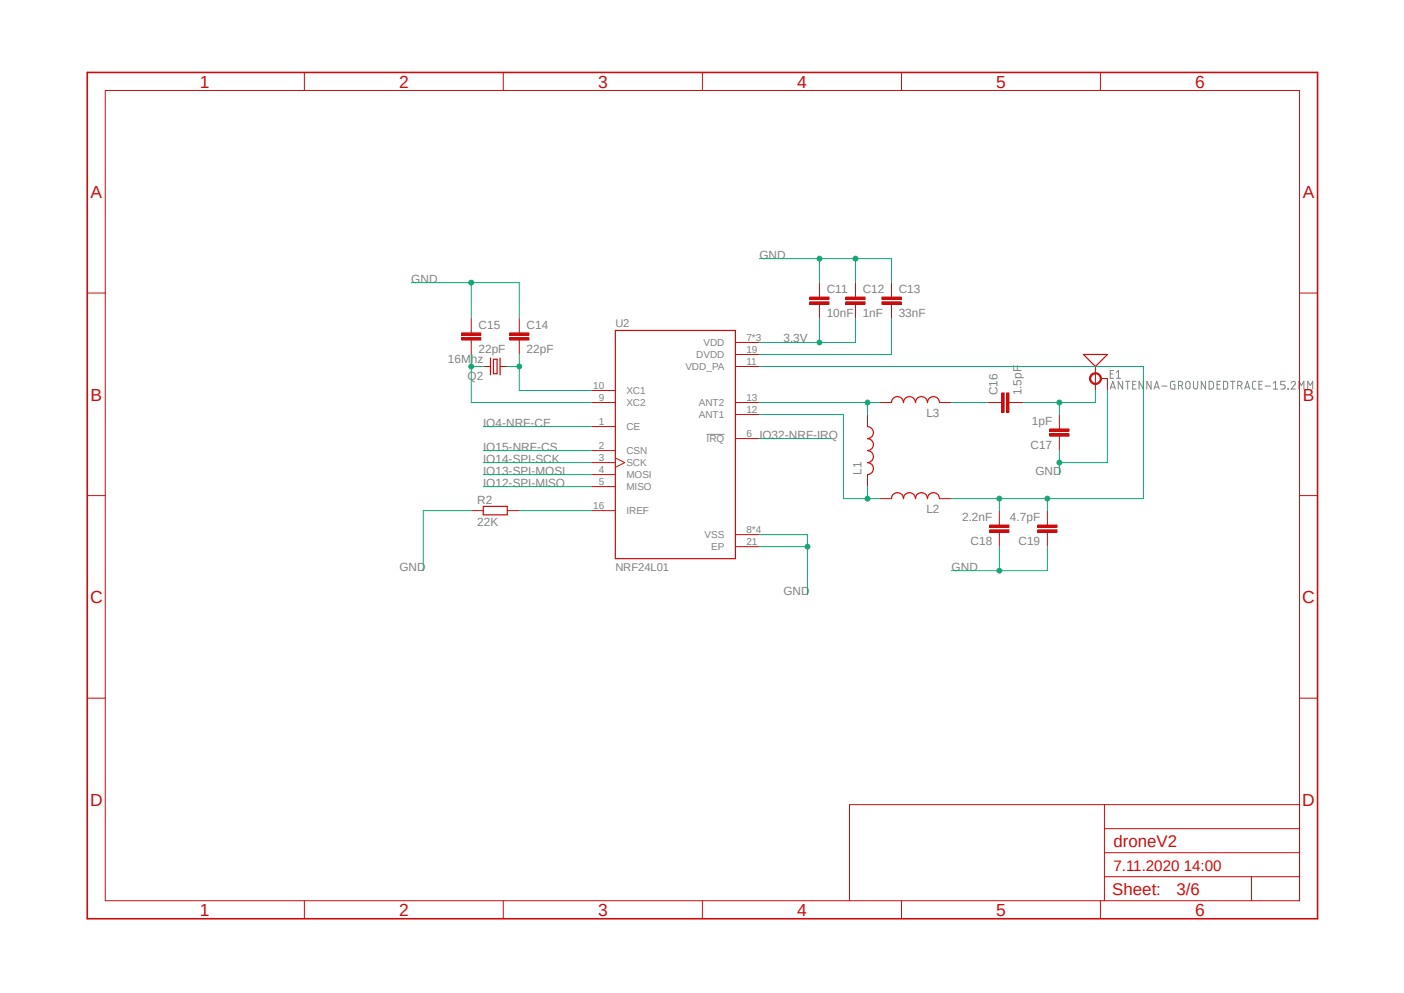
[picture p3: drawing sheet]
<svg xmlns="http://www.w3.org/2000/svg" width="297mm" height="210mm" viewBox="0 0 297 210" stroke-linecap="round" stroke-linejoin="round" font-family="sans-serif">
<path d="M17.9 15l261.2 179.9M279.1 15l-261.2 179.9" fill="none" stroke="#fff" stroke-width=".21"/>
<g fill="none" stroke="#808080" stroke-width=".21">
<path d="M234.9 79.1h.5M235.6 78.4h-.7v1.6h.7M236.2 78.7l.4-.3v1.6M149.5 91.9h3.7M234.9 82.3l.5-1.7 .6 1.7M235 81.9h.8M236.2 80h.9M237.5 80.6v1.7l-.9-1.7v1.7M238.1 80.6h.9M238.5 80.6v1.7M239.6 81.4h.6M240.3 80.6h-.7v1.7h.7"/>
<path d="M241.9 80.6v1.7l-.9-1.7v1.7M243.5 80.6v1.7l-.9-1.7v1.7M244.1 82.3l.6-1.7 .5 1.7M244.3 81.9h.8M245.8 81.7h1.1M248.5 80.6l-.7 .1-.2 .3v1.1l.4 .2h.5v-.9h-.3M249.3 81.5h.4a.45 .45 0 0 0 .4-.2 .45 .45 0 0 0 0-.4l-.8-.3v1.7M249.9 81.5l.3 .8M250.9 80.9a.46 .46 0 0 1 .5-.2 .46 .46 0 0 1 .4 .4v.7a.47 .47 0 0 1-.5 .5 .47 .47 0 0 1-.5-.5zM252.5 80.6v1.2a.45 .45 0 0 0 .3 .5 .45 .45 0 0 0 .5-.3l.1-1.4M255 80.6v1.7l-.9-1.7v1.7M255.8 80.6l.7 .1 .2 .4v.7l-.5 .5h-.4z"/>
<path d="M257.5 81.4h.5M258.2 80.6h-.7v1.7h.7M258.8 80.6l.7 .1a1.26 1.26 0 0 1 .2 1.3l-.5 .3h-.4zM260.3 80.6h.9M260.8 80.6v1.7M261.8 81.5h.5a.44 .44 0 0 0 .4-.6l-.4-.3h-.5v1.7M262.4 81.5l.4 .8M263.3 82.3l.6-1.7 .5 1.7M263.4 81.9h.8M265.7 80.6l-.6 .1-.1 .3v1.1l.3 .2h.4M266.3 81.4h.6M267 80.6h-.7v1.7h.7"/>
<path d="M267.6 81.7h1.1M269.4 82.3h.9M269.4 81l.4-.4v1.7M271.9 80.6h-1v.8h.6a.47 .47 0 0 1 .4 .4 .47 .47 0 0 1-.4 .5h-.6M272.5 82.2v.1zM273.1 81a.45 .45 0 0 1 .7-.4 .45 .45 0 0 1 .1 .8l-.8 .9h.9M274.8 82.3v-1.7l.5 .9 .5-.9v1.7M276.6 82.3v-1.7l.6 .9 .5-.9v1.7"/>
</g>
<g fill="none" stroke="#c90d0c" stroke-width=".21">
<path d="M22.3 19.1h252.6v171.4h-252.6zM64.4 15.3v3.8M106.5 15.3v3.8M148.6 15.3v3.8M190.7 15.3v3.8M232.8 15.3v3.8M18.5 62h3.8M155.6 72.4h5.1M155.6 75h5.1M155.6 77.5h5.1M173.4 62.3v.5M173.4 64.3v.6"/>
<path d="M274.9 62h3.8M125.1 90.2h5.1M125.1 97.8h5.1M125.1 85.1h5.1M125.1 82.6h5.1M125.1 95.3h5.1M130.2 96.9l2 .9-2 1M155.6 92.8h5.1M155.6 85.1h5.1M155.6 87.7h5.1M18.5 104.8h3.8M125.1 100.4h5.1"/>
<path d="M125.1 102.9h5.1M125.1 108h5.1M155.6 113.1h5.1M155.6 115.6h5.1M274.9 104.8h3.8M18.5 147.7h3.8M274.9 147.7h3.8M233.6 170.2v20.3M233.6 175.3h41.3M274.9 170.2h-95.2v20.3M64.4 190.5v3.8M106.5 190.5v3.8"/>
<path d="M148.6 190.5v3.8M190.7 190.5v3.8M232.8 190.5v3.8M233.6 185.4h41.3M233.6 180.3h41.3M264.8 185.4v5.1"/>
</g>
<path d="M18.5 15.3h260.2v179h-260.2z" fill="none" stroke="#c90d0c" stroke-width=".34"/>
<path d="M130.2 69.9h25.4v48.3h-25.4z" fill="none" stroke="#c90d0c" stroke-width=".25"/>
<path d="M171.3 63.8h4.1v.5h-4.1z" fill-rule="evenodd" fill="#c90d0c"/>
<path d="M171.3 63.8h4.1v.5h-4.1z" fill="none" stroke="#c90d0c" stroke-width=".21"/>
<path d="M171.3 62.8h4.1v.5h-4.1z" fill-rule="evenodd" fill="#c90d0c"/>
<path d="M173.4 59.8v2.5M171.3 62.8h4.1v.5h-4.1zM173.4 64.9v2.5M181 62.3v.5M181 64.3v.6" fill="none" stroke="#c90d0c" stroke-width=".21"/>
<path d="M178.9 63.8h4.1v.5h-4.1z" fill-rule="evenodd" fill="#c90d0c"/>
<path d="M178.9 63.8h4.1v.5h-4.1z" fill="none" stroke="#c90d0c" stroke-width=".21"/>
<path d="M178.9 62.8h4.1v.5h-4.1z" fill-rule="evenodd" fill="#c90d0c"/>
<path d="M181 59.8v2.5M178.9 62.8h4.1v.5h-4.1zM181 64.9v2.5M188.6 62.3v.5M188.6 64.3v.6" fill="none" stroke="#c90d0c" stroke-width=".21"/>
<path d="M186.6 63.8h4v.5h-4z" fill-rule="evenodd" fill="#c90d0c"/>
<path d="M186.6 63.8h4v.5h-4z" fill="none" stroke="#c90d0c" stroke-width=".21"/>
<path d="M186.6 62.8h4v.5h-4z" fill-rule="evenodd" fill="#c90d0c"/>
<path d="M188.6 59.8v2.5M102.2 77.5h1.6M105.8 77.5h1.5M109.9 69.9v.5M109.9 71.9v.5M186.6 62.8h4v.5h-4zM188.6 64.9v2.5M99.7 108h2.5M107.3 108h2.6" fill="none" stroke="#c90d0c" stroke-width=".21"/>
<path d="M103.8 75.7v3.6M104.4 76h.8v3h-.8zM105.8 75.7v3.6M102.2 107.1h5.1v1.8h-5.1z" fill="none" stroke="#c90d0c" stroke-width=".25"/>
<path d="M107.8 71.4h4.1v.5h-4.1z" fill-rule="evenodd" fill="#c90d0c"/>
<path d="M107.8 71.4h4.1v.5h-4.1z" fill="none" stroke="#c90d0c" stroke-width=".21"/>
<path d="M107.8 70.4h4.1v.5h-4.1z" fill-rule="evenodd" fill="#c90d0c"/>
<path d="M99.7 69.9v.5M99.7 71.9v.5M107.8 70.4h4.1v.5h-4.1zM109.9 67.4v2.5M109.9 72.4v2.6" fill="none" stroke="#c90d0c" stroke-width=".21"/>
<path d="M97.7 71.4h4v.5h-4z" fill-rule="evenodd" fill="#c90d0c"/>
<path d="M97.7 71.4h4v.5h-4z" fill="none" stroke="#c90d0c" stroke-width=".21"/>
<path d="M97.7 70.4h4v.5h-4z" fill-rule="evenodd" fill="#c90d0c"/>
<path d="M97.7 70.4h4v.5h-4zM99.7 67.4v2.5M99.7 72.4v2.6M211.4 85.1h.5M213.4 85.1h.6" fill="none" stroke="#c90d0c" stroke-width=".21"/>
<path d="M212.9 83.1h.5v4.1h-.5z" fill-rule="evenodd" fill="#c90d0c"/>
<path d="M212.9 83.1h.5v4.1h-.5z" fill="none" stroke="#c90d0c" stroke-width=".21"/>
<path d="M211.9 83.1h.5v4.1h-.5z" fill-rule="evenodd" fill="#c90d0c"/>
<path d="M208.9 85.1h2.5M211.9 83.1h.5v4.1h-.5zM214 85.1h2.5M224.1 90.2v.5M224.1 92.2v.6" fill="none" stroke="#c90d0c" stroke-width=".21"/>
<path d="M222.1 90.7h4v.5h-4z" fill-rule="evenodd" fill="#c90d0c"/>
<path d="M222.1 90.7h4v.5h-4z" fill="none" stroke="#c90d0c" stroke-width=".21"/>
<path d="M222.1 91.7h4v.5h-4z" fill-rule="evenodd" fill="#c90d0c"/>
<path d="M222.1 91.7h4v.5h-4zM224.1 87.7v2.5M224.1 92.8v2.5M211.4 110.5v.5M211.4 112.6v.5" fill="none" stroke="#c90d0c" stroke-width=".21"/>
<path d="M209.4 111h4v.5h-4z" fill-rule="evenodd" fill="#c90d0c"/>
<path d="M209.4 111h4v.5h-4z" fill="none" stroke="#c90d0c" stroke-width=".21"/>
<path d="M209.4 112.1h4v.5h-4z" fill-rule="evenodd" fill="#c90d0c"/>
<path d="M209.4 112.1h4v.5h-4zM211.4 108v2.5M211.4 113.1v2.5M221.6 110.5v.5M221.6 112.6v.5" fill="none" stroke="#c90d0c" stroke-width=".21"/>
<path d="M219.5 111h4.1v.5h-4.1z" fill-rule="evenodd" fill="#c90d0c"/>
<path d="M219.5 111h4.1v.5h-4.1z" fill="none" stroke="#c90d0c" stroke-width=".21"/>
<path d="M219.5 112.1h4.1v.5h-4.1z" fill-rule="evenodd" fill="#c90d0c"/>
<path d="M231.7 77.5v2.6M183.5 87.7v2.5M186.1 85.1h2.5M198.8 85.1h2.5M233 80.1h1.3M183.5 100.4v2.5M186.1 105.5h2.5M198.8 105.5h2.5M219.5 112.1h4.1v.5h-4.1zM221.6 108v2.5M221.6 113.1v2.5" fill="none" stroke="#c90d0c" stroke-width=".21"/>
<path d="M229.2 75h5.1l-2.6 2.5zM183.5 90.2a1.27 1.27 0 0 1 1.3 1.3 1.27 1.27 0 0 1-1.3 1.3 1.27 1.27 0 0 1 1.3 1.2 1.27 1.27 0 0 1-1.3 1.3 1.27 1.27 0 0 1 1.3 1.3 1.27 1.27 0 0 1-1.3 1.2 1.27 1.27 0 0 1 1.3 1.3 1.27 1.27 0 0 1-1.3 1.3M188.6 85.1a1.27 1.27 0 0 1 1.3-1.2 1.27 1.27 0 0 1 1.2 1.2 1.27 1.27 0 0 1 1.3-1.2 1.27 1.27 0 0 1 1.3 1.2 1.27 1.27 0 0 1 1.2-1.2 1.27 1.27 0 0 1 1.3 1.2 1.27 1.27 0 0 1 1.3-1.2 1.27 1.27 0 0 1 1.3 1.2M188.6 105.5a1.27 1.27 0 0 1 1.3-1.3 1.27 1.27 0 0 1 1.2 1.3 1.27 1.27 0 0 1 1.3-1.3 1.27 1.27 0 0 1 1.3 1.3 1.27 1.27 0 0 1 1.2-1.3 1.27 1.27 0 0 1 1.3 1.3 1.27 1.27 0 0 1 1.3-1.3 1.27 1.27 0 0 1 1.3 1.3" fill="none" stroke="#c90d0c" stroke-width=".25"/>
<path d="M230.8 79.2a1.28 1.28 0 0 1 2 .2 1.28 1.28 0 0 1-.7 1.9 1.28 1.28 0 0 1-1.6-1.2h.2a1.02 1.02 0 0 1 1.4-1 1.02 1.02 0 0 1 .4 1.6 1.02 1.02 0 0 1-1.7-.3l-.1-.3h-.2z" fill-rule="evenodd" fill="#c90d0c"/>
<path d="M230.8 79.2a1.28 1.28 0 0 1 2 .2 1.28 1.28 0 0 1-.7 1.9 1.28 1.28 0 0 1-1.6-1.2h.2a1.02 1.02 0 0 1 1.4-1 1.02 1.02 0 0 1 .4 1.6 1.02 1.02 0 0 1-1.7-.3l-.1-.3h-.2zM231.7 80.1v2.5M234.3 80.1v2.5" fill="none" stroke="#c90d0c" stroke-width=".21"/>
<path d="M107.3 77.5h2.6M109.9 75v7.6h15.2M102.2 90.2h22.9M102.2 95.3h22.9" fill="none" stroke="#0dab76" stroke-width=".21"/>
<circle cx="109.9" cy="77.5" r=".51" fill="#0dab76"/>
<g fill="none" stroke="#0dab76" stroke-width=".21">
<path d="M99.7 75v10.1h25.4M99.7 77.5h2.5"/>
<circle cx="109.9" cy="77.5" r=".51"/>
</g>
<circle cx="99.7" cy="77.5" r=".51" fill="#0dab76"/>
<g fill="none" stroke="#0dab76" stroke-width=".21">
<path d="M160.7 77.5h81.2v28h-40.6M102.2 97.8h22.9M102.2 100.4h22.9M109.9 108h15.2M211.4 105.5v2.5"/>
<circle cx="99.7" cy="77.5" r=".51"/>
</g>
<circle cx="211.4" cy="105.5" r=".51" fill="#0dab76"/>
<g fill="none" stroke="#0dab76" stroke-width=".21">
<path d="M221.6 105.5v2.5"/>
<circle cx="211.4" cy="105.5" r=".51"/>
</g>
<circle cx="221.6" cy="105.5" r=".51" fill="#0dab76"/>
<g fill="none" stroke="#0dab76" stroke-width=".21">
<path d="M160.7 85.1h25.4M183.5 85.1v2.6"/>
<circle cx="221.6" cy="105.5" r=".51"/>
</g>
<circle cx="183.5" cy="85.1" r=".51" fill="#0dab76"/>
<g fill="none" stroke="#0dab76" stroke-width=".21">
<path d="M160.7 87.7h17.7v17.8h7.7M183.5 102.9v2.6"/>
<circle cx="183.5" cy="85.1" r=".51"/>
</g>
<circle cx="183.5" cy="105.5" r=".51" fill="#0dab76"/>
<g fill="none" stroke="#0dab76" stroke-width=".21">
<path d="M160.7 92.8h15.2M160.7 113.1h10.1v12.7M160.7 115.6h10.1"/>
<circle cx="183.5" cy="105.5" r=".51"/>
</g>
<circle cx="170.8" cy="115.6" r=".51" fill="#0dab76"/>
<g fill="none" stroke="#0dab76" stroke-width=".21">
<path d="M87 59.8h22.9v7.6M99.7 59.8v7.6M99.7 108h-10.2v12.7"/>
<circle cx="170.8" cy="115.6" r=".51"/>
</g>
<circle cx="99.7" cy="59.8" r=".51" fill="#0dab76"/>
<g fill="none" stroke="#0dab76" stroke-width=".21">
<path d="M224.1 95.3v5.1M234.3 82.6v15.2h-10.2"/>
<circle cx="99.7" cy="59.8" r=".51"/>
</g>
<circle cx="224.1" cy="97.8" r=".51" fill="#0dab76"/>
<g fill="none" stroke="#0dab76" stroke-width=".21">
<path d="M211.4 115.6v5.1M221.6 115.6v5.1h-20.3"/>
<circle cx="224.1" cy="97.8" r=".51"/>
</g>
<circle cx="211.4" cy="120.7" r=".51" fill="#0dab76"/>
<g fill="none" stroke="#0dab76" stroke-width=".21">
<path d="M160.7 54.7h27.9v5.1M181 54.7v5.1"/>
<circle cx="211.4" cy="120.7" r=".51"/>
</g>
<circle cx="181" cy="54.7" r=".51" fill="#0dab76"/>
<g fill="none" stroke="#0dab76" stroke-width=".21">
<path d="M173.4 54.7v5.1"/>
<circle cx="181" cy="54.7" r=".51"/>
</g>
<circle cx="173.4" cy="54.7" r=".51" fill="#0dab76"/>
<g fill="none" stroke="#0dab76" stroke-width=".21">
<path d="M173.4 67.4v5M181 67.4v5h-20.3M201.3 85.1h7.6M102.2 102.9h22.9"/>
<circle cx="173.4" cy="54.7" r=".51"/>
</g>
<circle cx="173.4" cy="72.4" r=".51" fill="#0dab76"/>
<g fill="none" stroke="#0dab76" stroke-width=".21">
<path d="M188.6 67.4v7.6h-27.9M224.1 85.1v2.6M231.7 82.6v2.5h-15.2"/>
<circle cx="173.4" cy="72.4" r=".51"/>
</g>
<circle cx="224.1" cy="85.1" r=".51" fill="#0dab76"/>
<circle cx="224.1" cy="85.1" r=".51" fill="none" stroke="#0dab76" stroke-width=".21"/>
<g font-size="3.7" fill="#c90d0c">
<text x="42.3" y="18.5">1</text>
<text x="84.4" y="18.5">2</text>
<text x="126.5" y="18.5">3</text>
<text x="168.6" y="18.5">4</text>
<text x="210.7" y="18.5">5</text>
<text x="252.9" y="18.5">6</text>
<text x="19.1" y="41.9">A</text>
<text x="275.6" y="41.9">A</text>
<text x="19.1" y="84.7">B</text>
<text x="275.6" y="84.7">B</text>
<text x="19" y="127.5">C</text>
<text x="275.5" y="127.5">C</text>
<text x="19" y="170.4">D</text>
<text x="275.5" y="170.4">D</text>
<text x="42.3" y="193.7">1</text>
<text x="84.4" y="193.7">2</text>
<text x="126.5" y="193.7">3</text>
<text x="168.6" y="193.7">4</text>
<text x="210.7" y="193.7">5</text>
<text x="252.9" y="193.7">6</text>
</g>
<g font-size="3.6" fill="#c90d0c">
<text x="235.5" y="179.1">droneV2</text>
<text x="235.3" y="189.4">Sheet:</text>
<text x="248.9" y="189.2">3/6</text>
</g>
<text font-size="3.2" fill="#c90d0c" x="235.5" y="184.1">7.11.2020 14:00</text>
<g font-size="2.5" fill="#808080">
<text x="87" y="59.8">GND</text>
<text x="160.7" y="54.7">GND</text>
<text x="174.9" y="61.9">C11</text>
<text x="182.5" y="61.9">C12</text>
<text x="190.1" y="61.9">C13</text>
<text x="101.2" y="69.5">C15</text>
<text x="111.4" y="69.5">C14</text>
<text x="174.9" y="67">10nF</text>
<text x="182.5" y="67">1nF</text>
<text x="190.1" y="67">33nF</text>
<text x="94.7" y="76.8">16Mhz</text>
<text x="101.2" y="74.6">22pF</text>
<text x="111.4" y="74.6">22pF</text>
<text x="165.7" y="72.4">3.3V</text>
<text x="98.9" y="80.3">Q2</text>
<text x="211" y="83.6" transform="rotate(-90 211 83.6)">C16</text>
<text x="216.1" y="83.6" transform="rotate(-90 216.1 83.6)">1.5pF</text>
<text x="196" y="88.2">L3</text>
<text x="218.3" y="89.8">1pF</text>
<text x="102.2" y="90.2">IO4-NRF-CE</text>
<text x="102.2" y="95.3">IO15-NRF-CS</text>
<text x="160.7" y="92.8">IO32-NRF-IRQ</text>
<text x="218" y="94.9">C17</text>
<text x="102.2" y="97.8">IO14-SPI-SCK</text>
<text x="102.2" y="100.4">IO13-SPI-MOSI</text>
<text x="182.2" y="100.4" transform="rotate(-90 182.2 100.4)">L1</text>
<text x="219" y="100.4">GND</text>
<text x="101" y="106.5">R2</text>
<text x="102.2" y="102.9">IO12-SPI-MISO</text>
<text x="101" y="111.3">22K</text>
<text x="196" y="108.5">L2</text>
<text x="203.5" y="110.2">2.2nF</text>
<text x="213.7" y="110.2">4.7pF</text>
<text x="205.3" y="115.2">C18</text>
<text x="215.4" y="115.2">C19</text>
<text x="84.5" y="120.7">GND</text>
<text x="165.7" y="125.8">GND</text>
<text x="201.3" y="120.7">GND</text>
</g>
<g font-size="2.4" fill="#808080">
<text x="130.2" y="69.3">U2</text>
<text x="130.2" y="120.7">NRF24L01</text>
</g>
<g font-size="2.1" fill="#808080">
<text x="147.3" y="75.7">DVDD</text>
<text x="148.8" y="73.2">VDD</text>
<text x="157.9" y="72.1">7*3</text>
<text x="157.9" y="74.6">19</text>
<text x="157.9" y="77.2">11</text>
<text x="125.5" y="82.3">10</text>
<text x="132.5" y="83.4">XC1</text>
<text x="145" y="78.3">VDD_PA</text>
<text x="126.7" y="89.9">1</text>
<text x="126.7" y="84.8">9</text>
<text x="132.5" y="85.9">XC2</text>
<text x="147.8" y="88.4">ANT1</text>
<text x="147.8" y="85.9">ANT2</text>
<text x="157.9" y="87.3">12</text>
<text x="157.9" y="84.8">13</text>
<text x="126.7" y="95">2</text>
<text x="132.5" y="91">CE</text>
<text x="149.5" y="93.5">IRQ</text>
<text x="157.9" y="92.4">6</text>
<text x="126.7" y="100">4</text>
<text x="126.7" y="97.5">3</text>
<text x="132.5" y="101.1">MOSI</text>
<text x="132.5" y="98.6">SCK</text>
<text x="132.5" y="96.1">CSN</text>
<text x="125.5" y="107.7">16</text>
<text x="126.7" y="102.6">5</text>
<text x="132.5" y="103.7">MISO</text>
<text x="132.5" y="108.8">IREF</text>
<text x="149.1" y="113.8">VSS</text>
<text x="157.9" y="112.7">8*4</text>
<text x="150.5" y="116.4">EP</text>
<text x="157.9" y="115.3">21</text>
</g>
</svg>
